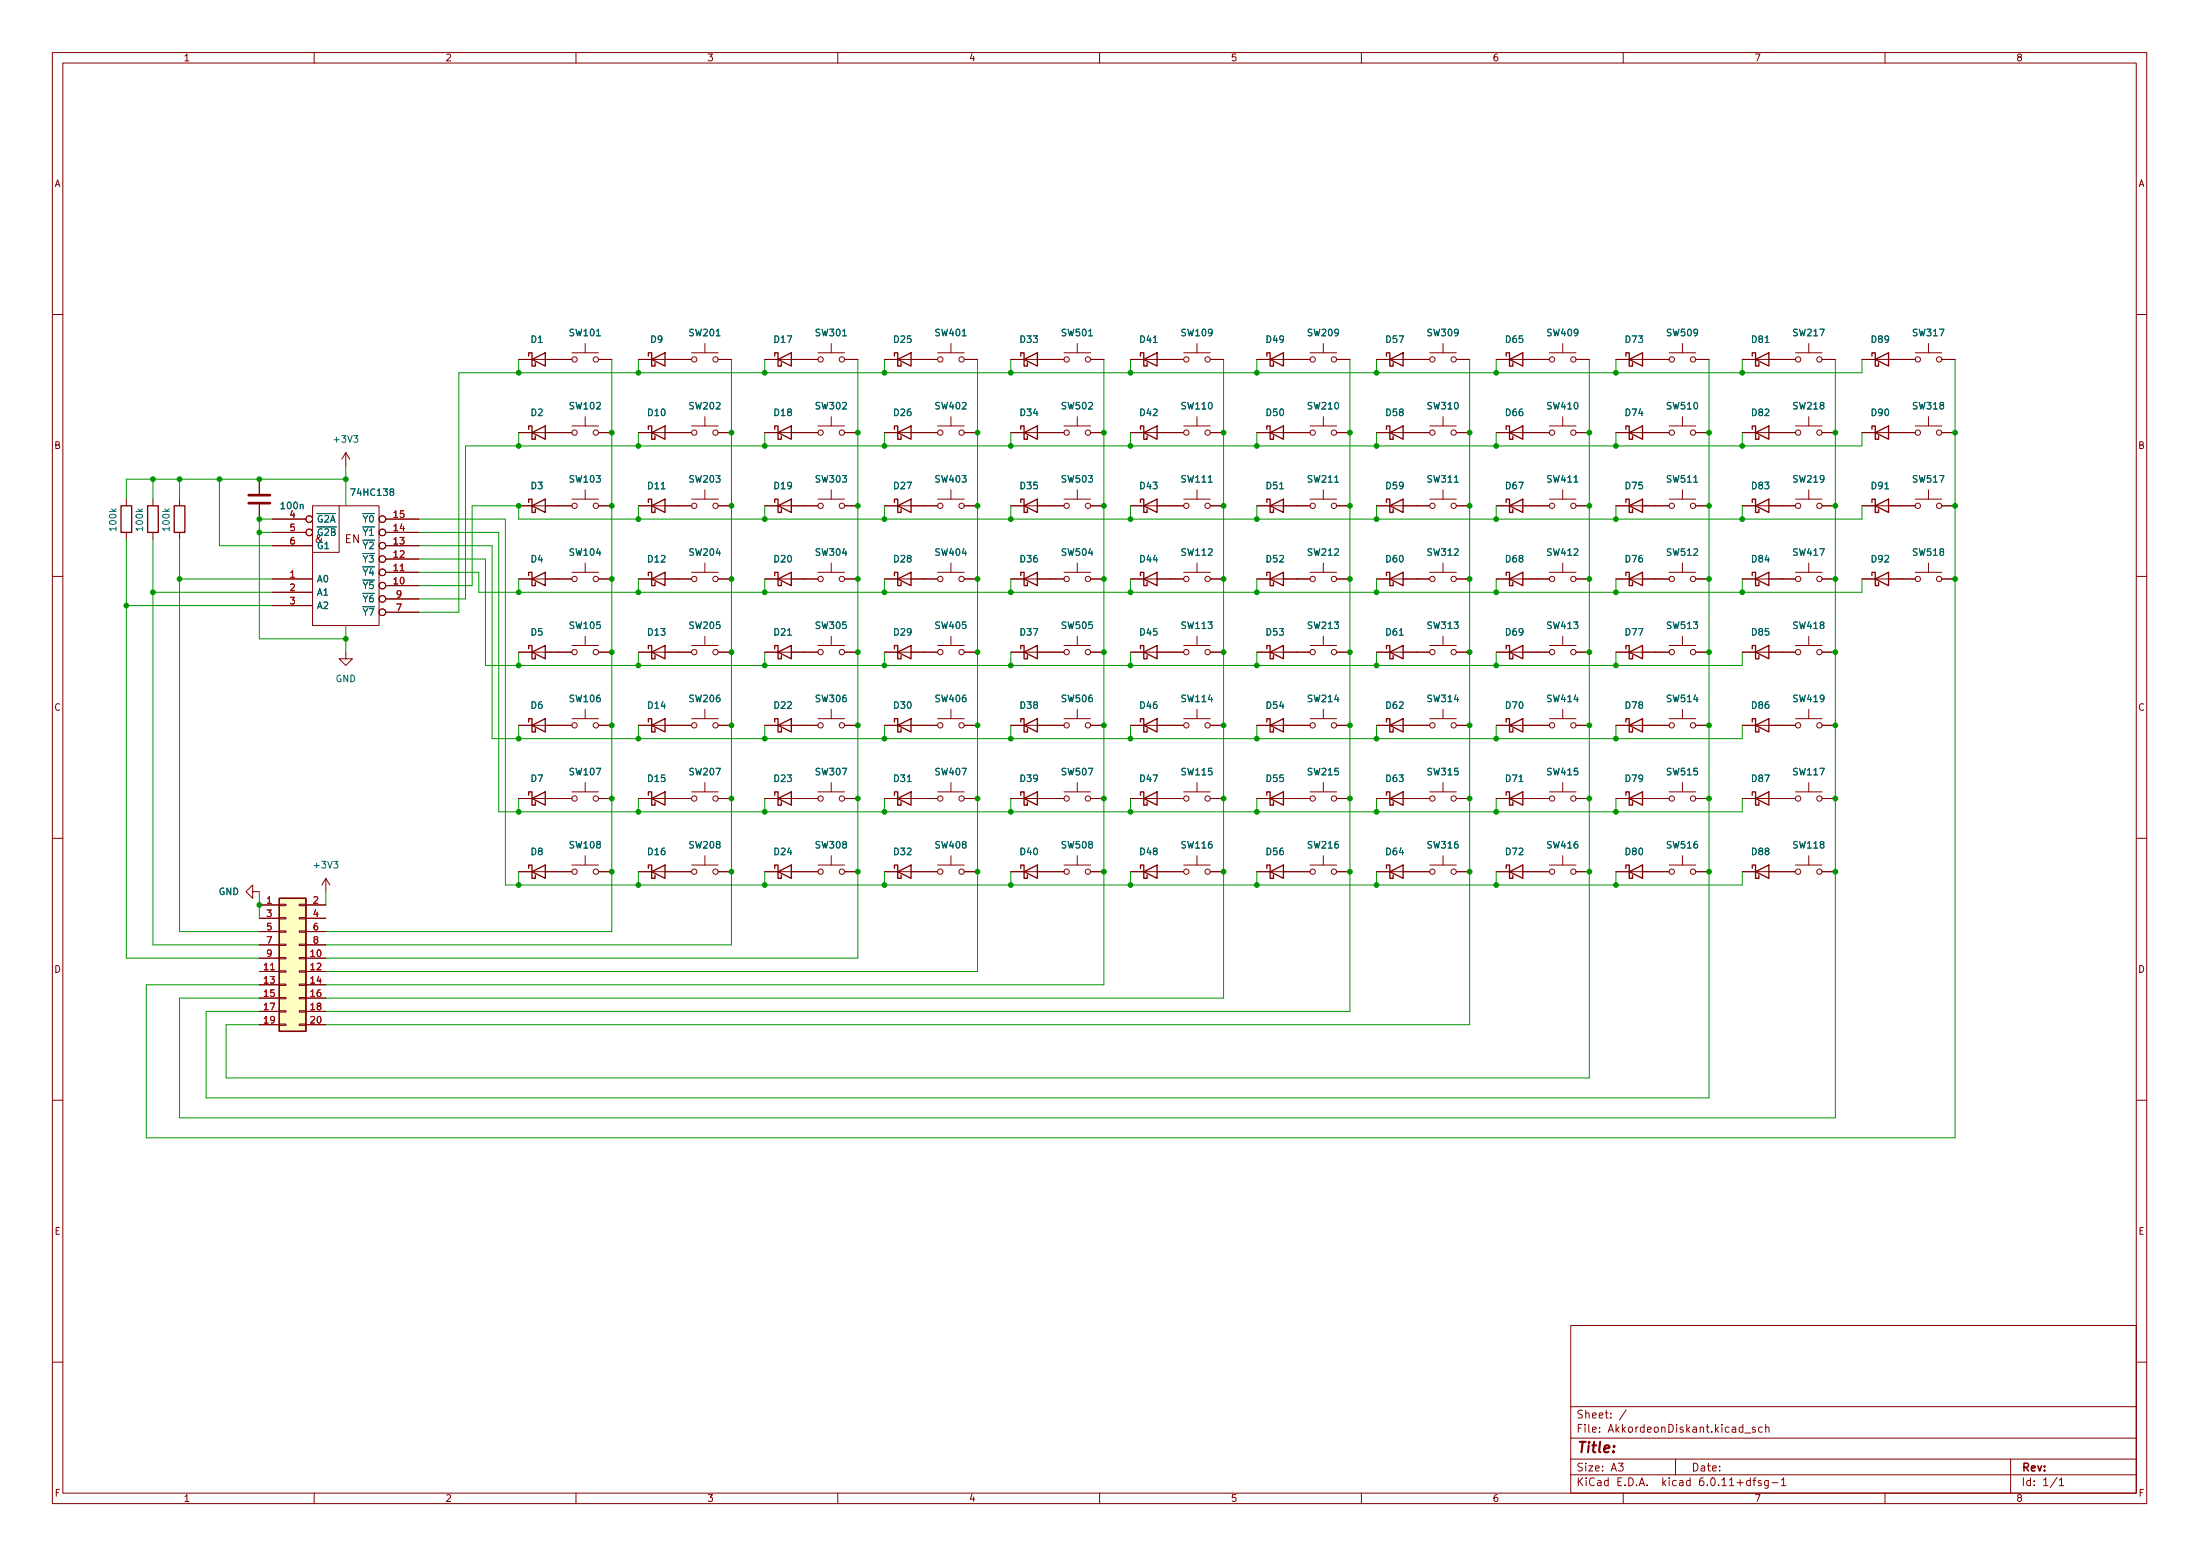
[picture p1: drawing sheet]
<svg xmlns="http://www.w3.org/2000/svg" width="420mm" height="297mm" viewBox="0 0 420 297" stroke-linecap="round" stroke-linejoin="round" font-family="sans-serif">
<g fill="none" stroke="#840000" stroke-width=".19">
<path d="M10 10h400v277h-400zM12 12h396v273h-396zM60 10v2M110 10v2M160 10v2M210 10v2M260 10v2M310 10v2M360 10v2M10 60h2M99.1 68.6h10.1M109.2 67.3h5.1"/>
<path d="M111.8 65.6v1.7M111.8 79.5v1.8M114.3 68.6h2.5M121.9 68.6h10.2M132.1 67.3h5.1M134.6 65.6v1.7M134.6 79.5v1.8M137.2 68.6h2.5M146 68.6h10.2M156.2 67.3h5.1M158.7 65.6v1.7M158.7 79.5v1.8"/>
<path d="M161.3 68.6h2.5M168.9 68.6h10.2M179.1 67.3h5M181.6 65.6v1.7M181.6 79.5v1.8M184.1 68.6h2.6M193 68.6h10.2M203.2 67.3h5.1M205.7 65.6v1.7M205.7 79.5v1.8M208.3 68.6h2.5M215.9 68.6h10.2"/>
<path d="M226.1 67.3h5M228.6 65.6v1.7M228.6 79.5v1.8M231.1 68.6h2.6M240 68.6h10.2M250.2 67.3h5.1M252.7 65.6v1.7M252.7 79.5v1.8M255.3 68.6h2.5M262.9 68.6h10.1M273 67.3h5.1M275.6 65.6v1.7"/>
<path d="M275.6 79.5v1.8M278.1 68.6h2.6M285.7 68.6h10.2M295.9 67.3h5.1M298.4 65.6v1.7M298.4 79.5v1.8M301 68.6h2.5M308.6 68.6h10.2M318.8 67.3h5M321.3 65.6v1.7M321.3 79.5v1.8M323.8 68.6h2.6"/>
<path d="M332.7 68.6h10.2M342.9 67.3h5.1M345.4 65.6v1.7M345.4 79.5v1.8M348 68.6h2.5M355.6 68.6h10.2M365.8 67.3h5M368.3 65.6v1.7M368.3 79.5v1.8M370.8 68.6h2.6M408 60h2M24.1 95.3v1.3"/>
<path d="M29.2 95.3v1.3M34.3 95.3v1.3M49.5 91.5v2.8M49.5 96.3v2.8M52.1 99.1h6.3M59.7 96.6h12.7v22.8h-12.7zM64.8 96.6v8.8h-5.1M66 86.4l-.7 1.3M66 86.4v2.5M66 86.4l.8 1.3M73.7 99.1h6.3M99.1 96.6h10.1"/>
<path d="M99.1 82.6h10.1M109.2 95.3h5.1M109.2 81.3h5.1M111.8 93.5v1.8M114.3 96.6h2.5M114.3 82.6h2.5M121.9 96.6h10.2M121.9 82.6h10.2M132.1 95.3h5.1M132.1 81.3h5.1M134.6 93.5v1.8M137.2 96.6h2.5"/>
<path d="M137.2 82.6h2.5M146 96.6h10.2M146 82.6h10.2M156.2 95.3h5.1M156.2 81.3h5.1M158.7 93.5v1.8M161.3 96.6h2.5M161.3 82.6h2.5M168.9 96.6h10.2M168.9 82.6h10.2M179.1 95.3h5M179.1 81.3h5"/>
<path d="M181.6 93.5v1.8M184.1 96.6h2.6M184.1 82.6h2.6M193 96.6h10.2M193 82.6h10.2M203.2 95.3h5.1M203.2 81.3h5.1M205.7 93.5v1.8M208.3 96.6h2.5M208.3 82.6h2.5M215.9 96.6h10.2M215.9 82.6h10.2"/>
<path d="M226.1 95.3h5M226.1 81.3h5M228.6 93.5v1.8M231.1 96.6h2.6M231.1 82.6h2.6M240 96.6h10.2M240 82.6h10.2M250.2 95.3h5.1M250.2 81.3h5.1M252.7 93.5v1.8M255.3 96.6h2.5M255.3 82.6h2.5"/>
<path d="M262.9 96.6h10.1M262.9 82.6h10.1M273 95.3h5.1M273 81.3h5.1M275.6 93.5v1.8M278.1 96.6h2.6M278.1 82.6h2.6M285.7 96.6h10.2M285.7 82.6h10.2M295.9 95.3h5.1M295.9 81.3h5.1M298.4 93.5v1.8"/>
<path d="M301 96.6h2.5M301 82.6h2.5M308.6 96.6h10.2M308.6 82.6h10.2M318.8 95.3h5M318.8 81.3h5M321.3 93.5v1.8M323.8 96.6h2.6M323.8 82.6h2.6M332.7 96.6h10.2M332.7 82.6h10.2M342.9 95.3h5.1"/>
<path d="M342.9 81.3h5.1M345.4 93.5v1.8M348 96.6h2.5M348 82.6h2.5M355.6 96.6h10.2M355.6 82.6h10.2M365.8 95.3h5M365.8 81.3h5M368.3 93.5v1.8M370.8 96.6h2.6M370.8 82.6h2.6M10 110h2"/>
<path d="M24.1 101.6v1.3M29.2 101.6v1.3M34.3 101.6v1.3M52.1 110.5h7.6M52.1 104.2h7.6M52.1 101.6h6.3M52.1 113.1h7.6M52.1 115.6h7.6M73.7 109.3h6.3M73.7 111.8h6.3M73.7 106.7h6.3M73.7 104.2h6.3"/>
<path d="M73.7 101.6h6.3M73.7 116.9h6.3M73.7 114.3h6.3M99.1 110.5h10.1M109.2 109.3h5.1M111.8 107.5v1.8M114.3 110.5h2.5M121.9 110.5h10.2M132.1 109.3h5.1M134.6 107.5v1.8M137.2 110.5h2.5M146 110.5h10.2"/>
<path d="M156.2 109.3h5.1M158.7 107.5v1.8M161.3 110.5h2.5M168.9 110.5h10.2M179.1 109.3h5M181.6 107.5v1.8M184.1 110.5h2.6M193 110.5h10.2M203.2 109.3h5.1M205.7 107.5v1.8M208.3 110.5h2.5M215.9 110.5h10.2"/>
<path d="M226.1 109.3h5M228.6 107.5v1.8M231.1 110.5h2.6M240 110.5h10.2M250.2 109.3h5.1M252.7 107.5v1.8M255.3 110.5h2.5M262.9 110.5h10.1M273 109.3h5.1M275.6 107.5v1.8M278.1 110.5h2.6M285.7 110.5h10.2"/>
<path d="M295.9 109.3h5.1M298.4 107.5v1.8M301 110.5h2.5M308.6 110.5h10.2M318.8 109.3h5M321.3 107.5v1.8M323.8 110.5h2.6M332.7 110.5h10.2M342.9 109.3h5.1M345.4 107.5v1.8M348 110.5h2.5M355.6 110.5h10.2"/>
<path d="M365.8 109.3h5M368.3 107.5v1.8M370.8 110.5h2.6M408 110h2M66 124.5v1.3h1.3l-1.3 1.2-1.2-1.2h1.2M99.1 138.5h10.1M99.1 124.5h10.1M109.2 137.2h5.1M109.2 123.2h5.1M111.8 121.4v1.8M111.8 135.4v1.8M114.3 138.5h2.5"/>
<path d="M114.3 124.5h2.5M121.9 138.5h10.2M121.9 124.5h10.2M132.1 137.2h5.1M132.1 123.2h5.1M134.6 121.4v1.8M134.6 135.4v1.8M137.2 138.5h2.5M137.2 124.5h2.5M146 138.5h10.2M146 124.5h10.2M156.2 137.2h5.1"/>
<path d="M156.2 123.2h5.1M158.7 121.4v1.8M158.7 135.4v1.8M161.3 138.5h2.5M161.3 124.5h2.5M168.9 138.5h10.2M168.9 124.5h10.2M179.1 137.2h5M179.1 123.2h5M181.6 121.4v1.8M181.6 135.4v1.8M184.1 138.5h2.6"/>
<path d="M184.1 124.5h2.6M193 138.5h10.2M193 124.5h10.2M203.2 137.2h5.1M203.2 123.2h5.1M205.7 121.4v1.8M205.7 135.4v1.8M208.3 138.5h2.5M208.3 124.5h2.5M215.9 138.5h10.2M215.9 124.5h10.2M226.1 137.2h5"/>
<path d="M226.1 123.2h5M228.6 121.4v1.8M228.6 135.4v1.8M231.1 138.5h2.6M231.1 124.5h2.6M240 138.5h10.2M240 124.5h10.2M250.2 137.2h5.1M250.2 123.2h5.1M252.7 121.4v1.8M252.7 135.4v1.8M255.3 138.5h2.5"/>
<path d="M255.3 124.5h2.5M262.9 138.5h10.1M262.9 124.5h10.1M273 137.2h5.1M273 123.2h5.1M275.6 121.4v1.8M275.6 135.4v1.8M278.1 138.5h2.6M278.1 124.5h2.6M285.7 138.5h10.2M285.7 124.5h10.2M295.9 137.2h5.1"/>
<path d="M295.9 123.2h5.1M298.4 121.4v1.8M298.4 135.4v1.8M301 138.5h2.5M301 124.5h2.5M308.6 138.5h10.2M308.6 124.5h10.2M318.8 137.2h5M318.8 123.2h5M321.3 121.4v1.8M321.3 135.4v1.8M323.8 138.5h2.6"/>
<path d="M323.8 124.5h2.6M332.7 138.5h10.2M332.7 124.5h10.2M342.9 137.2h5.1M342.9 123.2h5.1M345.4 121.4v1.8M345.4 135.4v1.8M348 138.5h2.5M348 124.5h2.5M99.1 152.4h10.1M109.2 151.2h5.1M111.8 149.4v1.8"/>
<path d="M114.3 152.4h2.5M121.9 152.4h10.2M132.1 151.2h5.1M134.6 149.4v1.8M137.2 152.4h2.5M146 152.4h10.2M156.2 151.2h5.1M158.7 149.4v1.8M161.3 152.4h2.5M168.9 152.4h10.2M179.1 151.2h5M181.6 149.4v1.8"/>
<path d="M184.1 152.4h2.6M193 152.4h10.2M203.2 151.2h5.1M205.7 149.4v1.8M208.3 152.4h2.5M215.9 152.4h10.2M226.1 151.2h5M228.6 149.4v1.8M231.1 152.4h2.6M240 152.4h10.2M250.2 151.2h5.1M252.7 149.4v1.8"/>
<path d="M255.3 152.4h2.5M262.9 152.4h10.1M273 151.2h5.1M275.6 149.4v1.8M278.1 152.4h2.6M285.7 152.4h10.2M295.9 151.2h5.1M298.4 149.4v1.8M301 152.4h2.5M308.6 152.4h10.2M318.8 151.2h5M321.3 149.4v1.8"/>
<path d="M323.8 152.4h2.6M332.7 152.4h10.2M342.9 151.2h5.1M345.4 149.4v1.8M348 152.4h2.5M10 160h2M48.3 170.2v-1.3l-1.3 1.3 1.3 1.3v-1.3h1.2M49.5 172.8h3.8M49.5 175.3h3.8M49.5 177.8h3.8M53.3 177.7h1.3v.3h-1.3zM53.3 175.2h1.3v.2h-1.3z"/>
<path d="M53.3 172.6h1.3v.3h-1.3zM57.1 177.7h1.3v.3h-1.3zM57.1 175.2h1.3v.2h-1.3zM57.1 172.6h1.3v.3h-1.3zM58.4 172.8h3.8M58.4 175.3h3.8M58.4 177.8h3.8M62.2 167.7l-.7 1.2M62.2 167.7v2.5M62.2 167.7l.8 1.2M99.1 166.4h10.1M109.2 165.1h5.1"/>
<path d="M111.8 163.4v1.7M114.3 166.4h2.5M121.9 166.4h10.2M132.1 165.1h5.1M134.6 163.4v1.7M137.2 166.4h2.5M146 166.4h10.2M156.2 165.1h5.1M158.7 163.4v1.7M161.3 166.4h2.5M168.9 166.4h10.2M179.1 165.1h5"/>
<path d="M181.6 163.4v1.7M184.1 166.4h2.6M193 166.4h10.2M203.2 165.1h5.1M205.7 163.4v1.7M208.3 166.4h2.5M215.9 166.4h10.2M226.1 165.1h5M228.6 163.4v1.7M231.1 166.4h2.6M240 166.4h10.2M250.2 165.1h5.1"/>
<path d="M252.7 163.4v1.7M255.3 166.4h2.5M262.9 166.4h10.1M273 165.1h5.1M275.6 163.4v1.7M278.1 166.4h2.6M285.7 166.4h10.2M295.9 165.1h5.1M298.4 163.4v1.7M301 166.4h2.5M308.6 166.4h10.2M318.8 165.1h5"/>
<path d="M321.3 163.4v1.7M323.8 166.4h2.6M332.7 166.4h10.2M342.9 165.1h5.1M345.4 163.4v1.7M348 166.4h2.5M408 160h2M49.5 182.9h3.8M49.5 185.5h3.8M49.5 188h3.8M49.5 190.5h3.8M49.5 193.1h3.8"/>
<path d="M49.5 195.6h3.8M49.5 180.4h3.8M53.3 195.5h1.3v.2h-1.3zM53.3 192.9h1.3v.3h-1.3zM53.3 190.4h1.3v.3h-1.3zM53.3 187.9h1.3v.2h-1.3zM53.3 185.3h1.3v.3h-1.3zM53.3 182.8h1.3v.2h-1.3zM53.3 180.2h1.3v.3h-1.3zM57.1 195.5h1.3v.2h-1.3zM57.1 192.9h1.3v.3h-1.3zM57.1 190.4h1.3v.3h-1.3z"/>
<path d="M57.1 187.9h1.3v.2h-1.3zM57.1 185.3h1.3v.3h-1.3zM57.1 182.8h1.3v.2h-1.3zM57.1 180.2h1.3v.3h-1.3zM58.4 182.9h3.8M58.4 185.5h3.8M58.4 188h3.8M58.4 190.5h3.8M58.4 193.1h3.8M58.4 195.6h3.8M58.4 180.4h3.8M10 210h2"/>
<path d="M408 210h2M300 253h108v32h-108zM10 260h2M300 278.5h108M300 274.5h108M300 268.5h108M305.5 273.3v.1M305.5 272.5v.1M307.6 270.6v.1M307.6 269.8v.1M310.6 269.1l-1.3 2M320 278.5v3"/>
<path d="M335.2 272.5l-.3-.1-.3 .2 .1 .2 .5 .2v.3h-.6M336.6 272.5l-.5-.1-.2 .3 .1 .6h.6M337.2 272.6l.2-.2 .4 .1 .1 .9M337.2 271.9v1.5M384 278.5v6.5M408 260h2M60 285v2M110 285v2M160 285v2M210 285v2M260 285v2M300 281.5h108"/>
<path d="M310 285v2M338.4 283h1.2M340.2 282.5l.4-.4v1.5M340.2 283.6h.9M360 285v2M393.3 282.5l.4-.4v1.5M393.3 283.6h.8"/>
<circle cx="109.7" cy="68.6" r=".51"/>
<circle cx="113.8" cy="68.6" r=".51"/>
<circle cx="132.6" cy="68.6" r=".51"/>
<circle cx="136.7" cy="68.6" r=".51"/>
<circle cx="156.7" cy="68.6" r=".51"/>
<circle cx="160.8" cy="68.6" r=".51"/>
<circle cx="179.6" cy="68.6" r=".51"/>
<circle cx="183.6" cy="68.6" r=".51"/>
<circle cx="203.7" cy="68.6" r=".51"/>
<circle cx="207.8" cy="68.6" r=".51"/>
<circle cx="226.6" cy="68.6" r=".51"/>
<circle cx="230.6" cy="68.6" r=".51"/>
<circle cx="250.7" cy="68.6" r=".51"/>
<circle cx="254.8" cy="68.6" r=".51"/>
<circle cx="273.6" cy="68.6" r=".51"/>
<circle cx="277.6" cy="68.6" r=".51"/>
<circle cx="296.4" cy="68.6" r=".51"/>
<circle cx="300.5" cy="68.6" r=".51"/>
<circle cx="319.3" cy="68.6" r=".51"/>
<circle cx="323.3" cy="68.6" r=".51"/>
<circle cx="343.4" cy="68.6" r=".51"/>
<circle cx="347.5" cy="68.6" r=".51"/>
<circle cx="366.3" cy="68.6" r=".51"/>
<circle cx="370.3" cy="68.6" r=".51"/>
<circle cx="59.1" cy="99.1" r=".63"/>
<circle cx="109.7" cy="82.6" r=".51"/>
<circle cx="109.7" cy="96.6" r=".51"/>
<circle cx="113.8" cy="82.6" r=".51"/>
<circle cx="113.8" cy="96.6" r=".51"/>
<circle cx="132.6" cy="82.6" r=".51"/>
<circle cx="132.6" cy="96.6" r=".51"/>
<circle cx="136.7" cy="96.6" r=".51"/>
<circle cx="136.7" cy="82.6" r=".51"/>
<circle cx="156.7" cy="96.6" r=".51"/>
<circle cx="156.7" cy="82.6" r=".51"/>
<circle cx="160.8" cy="96.6" r=".51"/>
<circle cx="160.8" cy="82.6" r=".51"/>
<circle cx="179.6" cy="96.6" r=".51"/>
<circle cx="179.6" cy="82.6" r=".51"/>
<circle cx="183.6" cy="96.6" r=".51"/>
<circle cx="183.6" cy="82.6" r=".51"/>
<circle cx="203.7" cy="96.6" r=".51"/>
<circle cx="203.7" cy="82.6" r=".51"/>
<circle cx="207.8" cy="82.6" r=".51"/>
<circle cx="207.8" cy="96.6" r=".51"/>
<circle cx="226.6" cy="96.6" r=".51"/>
<circle cx="226.6" cy="82.6" r=".51"/>
<circle cx="230.6" cy="82.6" r=".51"/>
<circle cx="230.6" cy="96.6" r=".51"/>
<circle cx="250.7" cy="96.6" r=".51"/>
<circle cx="250.7" cy="82.6" r=".51"/>
<circle cx="254.8" cy="82.6" r=".51"/>
<circle cx="254.8" cy="96.6" r=".51"/>
<circle cx="273.6" cy="82.6" r=".51"/>
<circle cx="273.6" cy="96.6" r=".51"/>
<circle cx="277.6" cy="82.6" r=".51"/>
<circle cx="277.6" cy="96.6" r=".51"/>
<circle cx="296.4" cy="82.6" r=".51"/>
<circle cx="296.4" cy="96.6" r=".51"/>
<circle cx="300.5" cy="82.6" r=".51"/>
<circle cx="300.5" cy="96.6" r=".51"/>
<circle cx="319.3" cy="96.6" r=".51"/>
<circle cx="319.3" cy="82.6" r=".51"/>
<circle cx="323.3" cy="82.6" r=".51"/>
<circle cx="323.3" cy="96.6" r=".51"/>
<circle cx="343.4" cy="82.6" r=".51"/>
<circle cx="343.4" cy="96.6" r=".51"/>
<circle cx="347.5" cy="82.6" r=".51"/>
<circle cx="347.5" cy="96.6" r=".51"/>
<circle cx="366.3" cy="96.6" r=".51"/>
<circle cx="366.3" cy="82.6" r=".51"/>
<circle cx="370.3" cy="96.6" r=".51"/>
<circle cx="370.3" cy="82.6" r=".51"/>
<circle cx="59.1" cy="101.6" r=".63"/>
<circle cx="109.7" cy="110.5" r=".51"/>
<circle cx="113.8" cy="110.5" r=".51"/>
<circle cx="132.6" cy="110.5" r=".51"/>
<circle cx="136.7" cy="110.5" r=".51"/>
<circle cx="156.7" cy="110.5" r=".51"/>
<circle cx="160.8" cy="110.5" r=".51"/>
<circle cx="179.6" cy="110.5" r=".51"/>
<circle cx="183.6" cy="110.5" r=".51"/>
<circle cx="203.7" cy="110.5" r=".51"/>
<circle cx="207.8" cy="110.5" r=".51"/>
<circle cx="226.6" cy="110.5" r=".51"/>
<circle cx="230.6" cy="110.5" r=".51"/>
<circle cx="250.7" cy="110.5" r=".51"/>
<circle cx="254.8" cy="110.5" r=".51"/>
<circle cx="273.6" cy="110.5" r=".51"/>
<circle cx="277.6" cy="110.5" r=".51"/>
<circle cx="296.4" cy="110.5" r=".51"/>
<circle cx="300.5" cy="110.5" r=".51"/>
<circle cx="319.3" cy="110.5" r=".51"/>
<circle cx="323.3" cy="110.5" r=".51"/>
<circle cx="343.4" cy="110.5" r=".51"/>
<circle cx="347.5" cy="110.5" r=".51"/>
<circle cx="366.3" cy="110.5" r=".51"/>
<circle cx="370.3" cy="110.5" r=".51"/>
<circle cx="109.7" cy="138.5" r=".51"/>
<circle cx="109.7" cy="124.5" r=".51"/>
<circle cx="113.8" cy="124.5" r=".51"/>
<circle cx="113.8" cy="138.5" r=".51"/>
<circle cx="132.6" cy="138.5" r=".51"/>
<circle cx="132.6" cy="124.5" r=".51"/>
<circle cx="136.7" cy="124.5" r=".51"/>
<circle cx="136.7" cy="138.5" r=".51"/>
<circle cx="156.7" cy="138.5" r=".51"/>
<circle cx="156.7" cy="124.5" r=".51"/>
<circle cx="160.8" cy="138.5" r=".51"/>
<circle cx="160.8" cy="124.5" r=".51"/>
<circle cx="179.6" cy="138.5" r=".51"/>
<circle cx="179.6" cy="124.5" r=".51"/>
<circle cx="183.6" cy="138.5" r=".51"/>
<circle cx="183.6" cy="124.5" r=".51"/>
<circle cx="203.7" cy="138.5" r=".51"/>
<circle cx="203.7" cy="124.5" r=".51"/>
<circle cx="207.8" cy="138.5" r=".51"/>
<circle cx="207.8" cy="124.5" r=".51"/>
<circle cx="226.6" cy="124.5" r=".51"/>
<circle cx="226.6" cy="138.5" r=".51"/>
<circle cx="230.6" cy="138.5" r=".51"/>
<circle cx="230.6" cy="124.5" r=".51"/>
<circle cx="250.7" cy="124.5" r=".51"/>
<circle cx="250.7" cy="138.5" r=".51"/>
<circle cx="254.8" cy="138.5" r=".51"/>
<circle cx="254.8" cy="124.5" r=".51"/>
<circle cx="273.6" cy="124.5" r=".51"/>
<circle cx="273.6" cy="138.5" r=".51"/>
<circle cx="277.6" cy="138.5" r=".51"/>
<circle cx="277.6" cy="124.5" r=".51"/>
<circle cx="296.4" cy="138.5" r=".51"/>
<circle cx="296.4" cy="124.5" r=".51"/>
<circle cx="300.5" cy="124.5" r=".51"/>
<circle cx="300.5" cy="138.5" r=".51"/>
<circle cx="319.3" cy="138.5" r=".51"/>
<circle cx="319.3" cy="124.5" r=".51"/>
<circle cx="323.3" cy="138.5" r=".51"/>
<circle cx="323.3" cy="124.5" r=".51"/>
<circle cx="343.4" cy="124.5" r=".51"/>
<circle cx="343.4" cy="138.5" r=".51"/>
<circle cx="347.5" cy="124.5" r=".51"/>
<circle cx="347.5" cy="138.5" r=".51"/>
<circle cx="109.7" cy="152.4" r=".51"/>
<circle cx="113.8" cy="152.4" r=".51"/>
<circle cx="132.6" cy="152.4" r=".51"/>
<circle cx="136.7" cy="152.4" r=".51"/>
<circle cx="156.7" cy="152.4" r=".51"/>
<circle cx="160.8" cy="152.4" r=".51"/>
<circle cx="179.6" cy="152.4" r=".51"/>
<circle cx="183.6" cy="152.4" r=".51"/>
<circle cx="203.7" cy="152.4" r=".51"/>
<circle cx="207.8" cy="152.4" r=".51"/>
<circle cx="226.6" cy="152.4" r=".51"/>
<circle cx="230.6" cy="152.4" r=".51"/>
<circle cx="250.7" cy="152.4" r=".51"/>
<circle cx="254.8" cy="152.4" r=".51"/>
<circle cx="273.6" cy="152.4" r=".51"/>
<circle cx="277.6" cy="152.4" r=".51"/>
<circle cx="296.4" cy="152.4" r=".51"/>
<circle cx="300.5" cy="152.4" r=".51"/>
<circle cx="319.3" cy="152.4" r=".51"/>
<circle cx="323.3" cy="152.4" r=".51"/>
<circle cx="343.4" cy="152.4" r=".51"/>
<circle cx="347.5" cy="152.4" r=".51"/>
<circle cx="109.7" cy="166.4" r=".51"/>
<circle cx="113.8" cy="166.4" r=".51"/>
<circle cx="132.6" cy="166.4" r=".51"/>
<circle cx="136.7" cy="166.4" r=".51"/>
<circle cx="156.7" cy="166.4" r=".51"/>
<circle cx="160.8" cy="166.4" r=".51"/>
<circle cx="179.6" cy="166.4" r=".51"/>
<circle cx="183.6" cy="166.4" r=".51"/>
<circle cx="203.7" cy="166.4" r=".51"/>
<circle cx="207.8" cy="166.4" r=".51"/>
<circle cx="226.6" cy="166.4" r=".51"/>
<circle cx="230.6" cy="166.4" r=".51"/>
<circle cx="250.7" cy="166.4" r=".51"/>
<circle cx="254.8" cy="166.4" r=".51"/>
<circle cx="273.6" cy="166.4" r=".51"/>
<circle cx="277.6" cy="166.4" r=".51"/>
<circle cx="296.4" cy="166.4" r=".51"/>
<circle cx="300.5" cy="166.4" r=".51"/>
<circle cx="319.3" cy="166.4" r=".51"/>
<circle cx="323.3" cy="166.4" r=".51"/>
<circle cx="343.4" cy="166.4" r=".51"/>
<circle cx="347.5" cy="166.4" r=".51"/>
</g>
<g fill="none" stroke="#840000" stroke-width=".25">
<path d="M101 68v-.7h.6v2.6h.6v-.6M101.6 68.6l2.5-1.3v2.6zM123.8 68v-.7h.7v2.6h.6v-.6M124.5 68.6l2.5-1.3v2.6zM148 68v-.7h.6v2.6h.6v-.6M148.6 68.6l2.5-1.3v2.6zM170.8 68v-.7h.6v2.6h.7v-.6M171.4 68.6l2.6-1.3v2.6zM194.9 68v-.7h.7v2.6h.6v-.6M195.6 68.6l2.5-1.3v2.6zM217.8 68v-.7h.6v2.6h.7v-.6M218.4 68.6l2.6-1.3v2.6z"/>
<path d="M241.9 68v-.7h.7v2.6h.6v-.6M242.6 68.6l2.5-1.3v2.6zM264.8 68v-.7h.6v2.6h.7v-.6M265.4 68.6l2.6-1.3v2.6zM287.7 68v-.7h.6v2.6h.6v-.6M288.3 68.6l2.5-1.3v2.6zM310.5 68v-.7h.6v2.6h.7v-.6M311.1 68.6l2.6-1.3v2.6zM334.6 68v-.7h.7v2.6h.6v-.6M335.3 68.6l2.5-1.3v2.6zM357.5 68v-.7h.6v2.6h.7v-.6M358.1 68.6l2.6-1.3v2.6z"/>
<path d="M23.1 96.6h2v5h-2zM28.2 96.6h2v5h-2zM33.3 96.6h2v5h-2zM101 95.9v-.6h.6v2.5h.6v-.6M101 82v-.7h.6v2.6h.6v-.7M101.6 96.6l2.5-1.3v2.5zM101.6 82.6l2.5-1.3v2.6zM123.8 95.9v-.6h.7v2.5h.6v-.6M123.8 82v-.7h.7v2.6h.6v-.7M124.5 96.6l2.5-1.3v2.5zM124.5 82.6l2.5-1.3v2.6zM148 95.9v-.6h.6v2.5h.6v-.6"/>
<path d="M148 82v-.7h.6v2.6h.6v-.7M148.6 96.6l2.5-1.3v2.5zM148.6 82.6l2.5-1.3v2.6zM170.8 82v-.7h.6v2.6h.7v-.7M170.8 95.9v-.6h.6v2.5h.7v-.6M171.4 82.6l2.6-1.3v2.6zM171.4 96.6l2.6-1.3v2.5zM194.9 95.9v-.6h.7v2.5h.6v-.6M194.9 82v-.7h.7v2.6h.6v-.7M195.6 96.6l2.5-1.3v2.5zM195.6 82.6l2.5-1.3v2.6zM217.8 82v-.7h.6v2.6h.7v-.7"/>
<path d="M217.8 95.9v-.6h.6v2.5h.7v-.6M218.4 82.6l2.6-1.3v2.6zM218.4 96.6l2.6-1.3v2.5zM241.9 95.9v-.6h.7v2.5h.6v-.6M241.9 82v-.7h.7v2.6h.6v-.7M242.6 96.6l2.5-1.3v2.5zM242.6 82.6l2.5-1.3v2.6zM264.8 95.9v-.6h.6v2.5h.7v-.6M264.8 82v-.7h.6v2.6h.7v-.7M265.4 96.6l2.6-1.3v2.5zM265.4 82.6l2.6-1.3v2.6zM287.7 95.9v-.6h.6v2.5h.6v-.6"/>
<path d="M287.7 82v-.7h.6v2.6h.6v-.7M288.3 96.6l2.5-1.3v2.5zM288.3 82.6l2.5-1.3v2.6zM310.5 82v-.7h.6v2.6h.7v-.7M310.5 95.9v-.6h.6v2.5h.7v-.6M311.1 82.6l2.6-1.3v2.6zM311.1 96.6l2.6-1.3v2.5zM334.6 95.9v-.6h.7v2.5h.6v-.6M334.6 82v-.7h.7v2.6h.6v-.7M335.3 96.6l2.5-1.3v2.5zM335.3 82.6l2.5-1.3v2.6zM357.5 82v-.7h.6v2.6h.7v-.7"/>
<path d="M357.5 95.9v-.6h.6v2.5h.7v-.6M358.1 82.6l2.6-1.3v2.6zM358.1 96.6l2.6-1.3v2.5zM101 109.9v-.6h.6v2.5h.6v-.6M101.6 110.5l2.5-1.2v2.5zM123.8 109.9v-.6h.7v2.5h.6v-.6M124.5 110.5l2.5-1.2v2.5zM148 109.9v-.6h.6v2.5h.6v-.6M148.6 110.5l2.5-1.2v2.5zM170.8 109.9v-.6h.6v2.5h.7v-.6M171.4 110.5l2.6-1.2v2.5zM194.9 109.9v-.6h.7v2.5h.6v-.6"/>
<path d="M195.6 110.5l2.5-1.2v2.5zM217.8 109.9v-.6h.6v2.5h.7v-.6M218.4 110.5l2.6-1.2v2.5zM241.9 109.9v-.6h.7v2.5h.6v-.6M242.6 110.5l2.5-1.2v2.5zM264.8 109.9v-.6h.6v2.5h.7v-.6M265.4 110.5l2.6-1.2v2.5zM287.7 109.9v-.6h.6v2.5h.6v-.6M288.3 110.5l2.5-1.2v2.5zM310.5 109.9v-.6h.6v2.5h.7v-.6M311.1 110.5l2.6-1.2v2.5zM334.6 109.9v-.6h.7v2.5h.6v-.6"/>
<path d="M335.3 110.5l2.5-1.2v2.5zM357.5 109.9v-.6h.6v2.5h.7v-.6M358.1 110.5l2.6-1.2v2.5zM101 137.8v-.6h.6v2.5h.6v-.6M101 123.9v-.7h.6v2.6h.6v-.7M101.6 138.5l2.5-1.3v2.5zM101.6 124.5l2.5-1.3v2.6zM123.8 123.9v-.7h.7v2.6h.6v-.7M123.8 137.8v-.6h.7v2.5h.6v-.6M124.5 124.5l2.5-1.3v2.6zM124.5 138.5l2.5-1.3v2.5zM148 137.8v-.6h.6v2.5h.6v-.6"/>
<path d="M148 123.9v-.7h.6v2.6h.6v-.7M148.6 138.5l2.5-1.3v2.5zM148.6 124.5l2.5-1.3v2.6zM170.8 137.8v-.6h.6v2.5h.7v-.6M170.8 123.9v-.7h.6v2.6h.7v-.7M171.4 138.5l2.6-1.3v2.5zM171.4 124.5l2.6-1.3v2.6zM194.9 137.8v-.6h.7v2.5h.6v-.6M194.9 123.9v-.7h.7v2.6h.6v-.7M195.6 138.5l2.5-1.3v2.5zM195.6 124.5l2.5-1.3v2.6zM217.8 137.8v-.6h.6v2.5h.7v-.6"/>
<path d="M217.8 123.9v-.7h.6v2.6h.7v-.7M218.4 138.5l2.6-1.3v2.5zM218.4 124.5l2.6-1.3v2.6zM241.9 123.9v-.7h.7v2.6h.6v-.7M241.9 137.8v-.6h.7v2.5h.6v-.6M242.6 124.5l2.5-1.3v2.6zM242.6 138.5l2.5-1.3v2.5zM264.8 137.8v-.6h.6v2.5h.7v-.6M264.8 123.9v-.7h.6v2.6h.7v-.7M265.4 138.5l2.6-1.3v2.5zM265.4 124.5l2.6-1.3v2.6zM287.7 137.8v-.6h.6v2.5h.6v-.6"/>
<path d="M287.7 123.9v-.7h.6v2.6h.6v-.7M288.3 138.5l2.5-1.3v2.5zM288.3 124.5l2.5-1.3v2.6zM310.5 137.8v-.6h.6v2.5h.7v-.6M310.5 123.9v-.7h.6v2.6h.7v-.7M311.1 138.5l2.6-1.3v2.5zM311.1 124.5l2.6-1.3v2.6zM334.6 123.9v-.7h.7v2.6h.6v-.7M334.6 137.8v-.6h.7v2.5h.6v-.6M335.3 124.5l2.5-1.3v2.6zM335.3 138.5l2.5-1.3v2.5zM101 151.8v-.6h.6v2.5h.6v-.6"/>
<path d="M101.6 152.4l2.5-1.2v2.5zM123.8 151.8v-.6h.7v2.5h.6v-.6M124.5 152.4l2.5-1.2v2.5zM148 151.8v-.6h.6v2.5h.6v-.6M148.6 152.4l2.5-1.2v2.5zM170.8 151.8v-.6h.6v2.5h.7v-.6M171.4 152.4l2.6-1.2v2.5zM194.9 151.8v-.6h.7v2.5h.6v-.6M195.6 152.4l2.5-1.2v2.5zM217.8 151.8v-.6h.6v2.5h.7v-.6M218.4 152.4l2.6-1.2v2.5zM241.9 151.8v-.6h.7v2.5h.6v-.6"/>
<path d="M242.6 152.4l2.5-1.2v2.5zM264.8 151.8v-.6h.6v2.5h.7v-.6M265.4 152.4l2.6-1.2v2.5zM287.7 151.8v-.6h.6v2.5h.6v-.6M288.3 152.4l2.5-1.2v2.5zM310.5 151.8v-.6h.6v2.5h.7v-.6M311.1 152.4l2.6-1.2v2.5zM334.6 151.8v-.6h.7v2.5h.6v-.6M335.3 152.4l2.5-1.2v2.5zM53.3 171.5h5.1v25.4h-5.1zM101 165.8v-.7h.6v2.6h.6v-.7M101.6 166.4l2.5-1.3v2.6z"/>
<path d="M123.8 165.8v-.7h.7v2.6h.6v-.7M124.5 166.4l2.5-1.3v2.6zM148 165.8v-.7h.6v2.6h.6v-.7M148.6 166.4l2.5-1.3v2.6zM170.8 165.8v-.7h.6v2.6h.7v-.7M171.4 166.4l2.6-1.3v2.6zM194.9 165.8v-.7h.7v2.6h.6v-.7M195.6 166.4l2.5-1.3v2.6zM217.8 165.8v-.7h.6v2.6h.7v-.7M218.4 166.4l2.6-1.3v2.6zM241.9 165.8v-.7h.7v2.6h.6v-.7M242.6 166.4l2.5-1.3v2.6z"/>
<path d="M264.8 165.8v-.7h.6v2.6h.7v-.7M265.4 166.4l2.6-1.3v2.6zM287.7 165.8v-.7h.6v2.6h.6v-.7M288.3 166.4l2.5-1.3v2.6zM310.5 165.8v-.7h.6v2.6h.7v-.7M311.1 166.4l2.6-1.3v2.6zM334.6 165.8v-.7h.7v2.6h.6v-.7M335.3 166.4l2.5-1.3v2.6z"/>
</g>
<g fill="none" stroke="#006464" stroke-width=".19">
<path d="M113.9 64.1h.8M136.8 64.1h.7M160.9 64.1h.8M183.8 64.1h.7M207.9 64.1h.7M220.3 65.4h.7M337.1 65.4h.7M21.3 97.1l.5 .5M22.2 97.1l-.5 .4M26.4 97.1l.5 .5M27.2 97.1l-.4 .4M31.5 97.1l.5 .5"/>
<path d="M32.3 97.1l-.5 .4M57.4 96.4l.1-.1h.3l.1 .8M60.5 98h3.6M67.6 83.2h.7l-.4 .4 .4 .2v.5l-.2 .1-.5-.1M69.3 98h2.3M74.7 93.9l-.2-.3v-.2l.2-.1 .4 .1v.3l-.5 .2-.1 .2v.4l.2 .1h.3l.2-.3-.1-.3-.1-.1M126.3 93.3h.7M230.8 92.1h.7M244.4 93.3h.7M254.9 92.1h.7M277.8 92.1h.7M300.6 92.1h.8"/>
<path d="M323.5 92.1h.7M360 93.3h.7M150.4 121.3h.7M267.3 121.3h.7M173.3 149.2h.7M290.1 149.2h.7M63.7 164.4h.8l-.4 .5 .4 .1v.6l-.2 .1-.6-.1"/>
</g>
<path d="M76.4 108.9h.8M51.7 185.1h.7" fill="none" stroke="#a90000" stroke-width=".19"/>
<path d="M53.3 171.5h5.1v25.4h-5.1z" fill="#ffffc2" stroke="#ffffc2" stroke-width=".19"/>
<path d="M47.5 96h4.1M47.5 94.5h4.1" fill="none" stroke="#840000" stroke-width=".51"/>
<g fill="none" stroke="#009600" stroke-width=".19">
<path d="M99.1 68.6v2.6M116.8 68.6v109.2h-54.6M121.9 68.6v2.6M139.7 68.6v111.8h-77.5M146 68.6v2.6M163.8 68.6v114.3h-101.6M168.9 68.6v2.6M186.7 68.6v116.9h-124.5M193 68.6v2.6M210.8 68.6v119.4h-148.6M215.9 68.6v2.6M233.7 68.6v121.9h-171.5"/>
<path d="M240 68.6v2.6M257.8 68.6v124.5h-195.6M262.9 68.6v2.6M280.7 68.6v127h-218.5M285.7 68.6v2.6M303.5 68.6v137.2h-260.3v-10.2h6.3M308.6 68.6v2.6M326.4 68.6v141h-287v-16.5h10.1M332.7 68.6v2.6M350.5 68.6v144.8h-316.2v-22.9h15.2M355.6 68.6v2.6h-268v45.7h-7.6M373.4 68.6v148.6h-345.5v-29.2h21.6"/>
<path d="M29.2 91.5v3.8M34.3 91.5v3.8M41.9 91.5v12.7h10.2M52.1 99.1h-2.6v22.9h16.5M66 88.9v7.7M66 91.5h-41.9v3.8M80 99.1h16.5v69.8h236.2v-2.5M99.1 82.6v2.5M121.9 82.6v2.5M121.9 96.6v2.5M146 82.6v2.5M146 96.6v2.5"/>
<path d="M168.9 82.6v2.5M168.9 96.6v2.5M193 82.6v2.5M193 96.6v2.5M215.9 82.6v2.5M215.9 96.6v2.5M240 82.6v2.5M240 96.6v2.5M262.9 82.6v2.5M262.9 96.6v2.5M285.7 82.6v2.5M285.7 96.6v2.5"/>
<path d="M308.6 82.6v2.5M308.6 96.6v2.5M332.7 82.6v2.5M332.7 96.6v2.5M355.6 96.6v2.5h-256.5v-2.5h-8.9v15.2h-10.2M355.6 82.6v2.5h-266.7v29.2h-8.9M24.1 102.9v80h25.4M24.1 115.6h28M29.2 113.1h22.9M29.2 102.9v77.5h20.3M34.3 102.9v74.9h15.2M34.3 110.5h17.8"/>
<path d="M49.5 101.6h2.6M66 119.4v5.1M80 109.3h11.4v3.8h264.2v-2.6M80 104.2h14v36.8h238.7v-2.5M80 106.7h12.7v20.3h240v-2.5M80 101.6h15.2v53.4h237.5v-2.6M99.1 110.5v2.6M121.9 110.5v2.6M146 110.5v2.6M168.9 110.5v2.6M193 110.5v2.6M215.9 110.5v2.6"/>
<path d="M240 110.5v2.6M262.9 110.5v2.6M285.7 110.5v2.6M308.6 110.5v2.6M332.7 110.5v2.6M99.1 124.5v2.5M99.1 138.5v2.5M121.9 124.5v2.5M121.9 138.5v2.5M146 124.5v2.5M146 138.5v2.5M168.9 124.5v2.5"/>
<path d="M168.9 138.5v2.5M193 124.5v2.5M193 138.5v2.5M215.9 124.5v2.5M215.9 138.5v2.5M240 124.5v2.5M240 138.5v2.5M262.9 124.5v2.5M262.9 138.5v2.5M285.7 124.5v2.5M285.7 138.5v2.5M308.6 124.5v2.5"/>
<path d="M308.6 138.5v2.5M99.1 152.4v2.6M121.9 152.4v2.6M146 152.4v2.6M168.9 152.4v2.6M193 152.4v2.6M215.9 152.4v2.6M240 152.4v2.6M262.9 152.4v2.6M285.7 152.4v2.6M308.6 152.4v2.6M49.5 170.2v5.1"/>
<path d="M62.2 170.2v2.6M99.1 166.4v2.5M121.9 166.4v2.5M146 166.4v2.5M168.9 166.4v2.5M193 166.4v2.5M215.9 166.4v2.5M240 166.4v2.5M262.9 166.4v2.5M285.7 166.4v2.5M308.6 166.4v2.5"/>
</g>
<g fill="#009600" stroke="#009600" stroke-width=".19">
<circle cx="240" cy="113.1" r=".46"/>
<circle cx="233.7" cy="110.5" r=".46"/>
<circle cx="233.7" cy="96.6" r=".46"/>
<circle cx="240" cy="99.1" r=".46"/>
<circle cx="186.7" cy="124.5" r=".46"/>
<circle cx="193" cy="113.1" r=".46"/>
<circle cx="186.7" cy="110.5" r=".46"/>
<circle cx="210.8" cy="124.5" r=".46"/>
<circle cx="240" cy="85.1" r=".46"/>
<circle cx="233.7" cy="82.6" r=".46"/>
<circle cx="240" cy="71.2" r=".46"/>
<circle cx="262.9" cy="71.2" r=".46"/>
<circle cx="163.8" cy="96.6" r=".46"/>
<circle cx="163.8" cy="110.5" r=".46"/>
<circle cx="168.9" cy="71.2" r=".46"/>
<circle cx="186.7" cy="96.6" r=".46"/>
<circle cx="215.9" cy="85.1" r=".46"/>
<circle cx="215.9" cy="71.2" r=".46"/>
<circle cx="210.8" cy="82.6" r=".46"/>
<circle cx="215.9" cy="99.1" r=".46"/>
<circle cx="210.8" cy="110.5" r=".46"/>
<circle cx="193" cy="99.1" r=".46"/>
<circle cx="210.8" cy="96.6" r=".46"/>
<circle cx="215.9" cy="113.1" r=".46"/>
<circle cx="233.7" cy="124.5" r=".46"/>
<circle cx="240" cy="127" r=".46"/>
<circle cx="215.9" cy="127" r=".46"/>
<circle cx="193" cy="71.2" r=".46"/>
<circle cx="193" cy="85.1" r=".46"/>
<circle cx="168.9" cy="99.1" r=".46"/>
<circle cx="193" cy="141" r=".46"/>
<circle cx="163.8" cy="124.5" r=".46"/>
<circle cx="168.9" cy="113.1" r=".46"/>
<circle cx="168.9" cy="141" r=".46"/>
<circle cx="193" cy="127" r=".46"/>
<circle cx="163.8" cy="152.4" r=".46"/>
<circle cx="193" cy="168.9" r=".46"/>
<circle cx="116.8" cy="166.4" r=".46"/>
<circle cx="139.7" cy="138.5" r=".46"/>
<circle cx="121.9" cy="141" r=".46"/>
<circle cx="146" cy="168.9" r=".46"/>
<circle cx="146" cy="155" r=".46"/>
<circle cx="146" cy="141" r=".46"/>
<circle cx="139.7" cy="152.4" r=".46"/>
<circle cx="139.7" cy="166.4" r=".46"/>
<circle cx="121.9" cy="168.9" r=".46"/>
<circle cx="146" cy="85.1" r=".46"/>
<circle cx="146" cy="113.1" r=".46"/>
<circle cx="146" cy="71.2" r=".46"/>
<circle cx="146" cy="99.1" r=".46"/>
<circle cx="116.8" cy="96.6" r=".46"/>
<circle cx="139.7" cy="96.6" r=".46"/>
<circle cx="121.9" cy="99.1" r=".46"/>
<circle cx="139.7" cy="82.6" r=".46"/>
<circle cx="116.8" cy="110.5" r=".46"/>
<circle cx="121.9" cy="113.1" r=".46"/>
<circle cx="121.9" cy="85.1" r=".46"/>
<circle cx="121.9" cy="71.2" r=".46"/>
<circle cx="116.8" cy="82.6" r=".46"/>
<circle cx="99.1" cy="127" r=".46"/>
<circle cx="116.8" cy="124.5" r=".46"/>
<circle cx="121.9" cy="127" r=".46"/>
<circle cx="116.8" cy="138.5" r=".46"/>
<circle cx="99.1" cy="155" r=".46"/>
<circle cx="121.9" cy="155" r=".46"/>
<circle cx="99.1" cy="168.9" r=".46"/>
<circle cx="99.1" cy="141" r=".46"/>
<circle cx="303.5" cy="152.4" r=".46"/>
<circle cx="303.5" cy="166.4" r=".46"/>
<circle cx="308.6" cy="155" r=".46"/>
<circle cx="326.4" cy="166.4" r=".46"/>
<circle cx="308.6" cy="168.9" r=".46"/>
<circle cx="139.7" cy="110.5" r=".46"/>
<circle cx="139.7" cy="124.5" r=".46"/>
<circle cx="146" cy="127" r=".46"/>
<circle cx="186.7" cy="82.6" r=".46"/>
<circle cx="168.9" cy="85.1" r=".46"/>
<circle cx="163.8" cy="82.6" r=".46"/>
<circle cx="285.7" cy="85.1" r=".46"/>
<circle cx="285.7" cy="71.2" r=".46"/>
<circle cx="308.6" cy="85.1" r=".46"/>
<circle cx="303.5" cy="82.6" r=".46"/>
<circle cx="308.6" cy="71.2" r=".46"/>
<circle cx="308.6" cy="127" r=".46"/>
<circle cx="308.6" cy="141" r=".46"/>
<circle cx="303.5" cy="138.5" r=".46"/>
<circle cx="303.5" cy="124.5" r=".46"/>
<circle cx="350.5" cy="166.4" r=".46"/>
<circle cx="350.5" cy="152.4" r=".46"/>
<circle cx="326.4" cy="138.5" r=".46"/>
<circle cx="326.4" cy="152.4" r=".46"/>
<circle cx="350.5" cy="138.5" r=".46"/>
<circle cx="308.6" cy="113.1" r=".46"/>
<circle cx="326.4" cy="110.5" r=".46"/>
<circle cx="332.7" cy="99.1" r=".46"/>
<circle cx="326.4" cy="96.6" r=".46"/>
<circle cx="332.7" cy="85.1" r=".46"/>
<circle cx="350.5" cy="110.5" r=".46"/>
<circle cx="350.5" cy="124.5" r=".46"/>
<circle cx="332.7" cy="113.1" r=".46"/>
<circle cx="326.4" cy="124.5" r=".46"/>
<circle cx="280.7" cy="124.5" r=".46"/>
<circle cx="280.7" cy="110.5" r=".46"/>
<circle cx="285.7" cy="127" r=".46"/>
<circle cx="303.5" cy="110.5" r=".46"/>
<circle cx="285.7" cy="113.1" r=".46"/>
<circle cx="262.9" cy="127" r=".46"/>
<circle cx="285.7" cy="141" r=".46"/>
<circle cx="262.9" cy="113.1" r=".46"/>
<circle cx="257.8" cy="124.5" r=".46"/>
<circle cx="257.8" cy="110.5" r=".46"/>
<circle cx="350.5" cy="96.6" r=".46"/>
<circle cx="373.4" cy="96.6" r=".46"/>
<circle cx="373.4" cy="110.5" r=".46"/>
<circle cx="326.4" cy="82.6" r=".46"/>
<circle cx="373.4" cy="82.6" r=".46"/>
<circle cx="350.5" cy="82.6" r=".46"/>
<circle cx="332.7" cy="71.2" r=".46"/>
<circle cx="285.7" cy="168.9" r=".46"/>
<circle cx="285.7" cy="155" r=".46"/>
<circle cx="257.8" cy="166.4" r=".46"/>
<circle cx="257.8" cy="152.4" r=".46"/>
<circle cx="280.7" cy="166.4" r=".46"/>
<circle cx="262.9" cy="141" r=".46"/>
<circle cx="280.7" cy="152.4" r=".46"/>
<circle cx="280.7" cy="138.5" r=".46"/>
<circle cx="308.6" cy="99.1" r=".46"/>
<circle cx="303.5" cy="96.6" r=".46"/>
<circle cx="262.9" cy="85.1" r=".46"/>
<circle cx="280.7" cy="82.6" r=".46"/>
<circle cx="285.7" cy="99.1" r=".46"/>
<circle cx="215.9" cy="168.9" r=".46"/>
<circle cx="210.8" cy="166.4" r=".46"/>
<circle cx="233.7" cy="152.4" r=".46"/>
<circle cx="240" cy="168.9" r=".46"/>
<circle cx="233.7" cy="166.4" r=".46"/>
<circle cx="240" cy="155" r=".46"/>
<circle cx="262.9" cy="155" r=".46"/>
<circle cx="215.9" cy="155" r=".46"/>
<circle cx="262.9" cy="168.9" r=".46"/>
<circle cx="168.9" cy="168.9" r=".46"/>
<circle cx="163.8" cy="166.4" r=".46"/>
<circle cx="210.8" cy="152.4" r=".46"/>
<circle cx="163.8" cy="138.5" r=".46"/>
<circle cx="186.7" cy="138.5" r=".46"/>
<circle cx="186.7" cy="166.4" r=".46"/>
<circle cx="186.7" cy="152.4" r=".46"/>
<circle cx="168.9" cy="155" r=".46"/>
<circle cx="215.9" cy="141" r=".46"/>
<circle cx="210.8" cy="138.5" r=".46"/>
<circle cx="280.7" cy="96.6" r=".46"/>
<circle cx="262.9" cy="99.1" r=".46"/>
<circle cx="257.8" cy="96.6" r=".46"/>
<circle cx="257.8" cy="82.6" r=".46"/>
<circle cx="193" cy="155" r=".46"/>
<circle cx="257.8" cy="138.5" r=".46"/>
<circle cx="240" cy="141" r=".46"/>
<circle cx="233.7" cy="138.5" r=".46"/>
<circle cx="168.9" cy="127" r=".46"/>
<circle cx="99.1" cy="113.1" r=".46"/>
<circle cx="116.8" cy="152.4" r=".46"/>
<circle cx="49.5" cy="91.5" r=".46"/>
<circle cx="66" cy="91.5" r=".46"/>
<circle cx="34.3" cy="91.5" r=".46"/>
<circle cx="41.9" cy="91.5" r=".46"/>
<circle cx="49.5" cy="101.6" r=".46"/>
<circle cx="66" cy="122" r=".46"/>
<circle cx="29.2" cy="91.5" r=".46"/>
<circle cx="49.5" cy="99.1" r=".46"/>
<circle cx="29.2" cy="113.1" r=".46"/>
<circle cx="24.1" cy="115.6" r=".46"/>
<circle cx="34.3" cy="110.5" r=".46"/>
<circle cx="49.5" cy="172.8" r=".46"/>
<circle cx="99.1" cy="71.2" r=".46"/>
<circle cx="99.1" cy="96.6" r=".46"/>
<circle cx="99.1" cy="85.1" r=".46"/>
</g>
<text font-size="2.8" fill="#840000" x="301" y="277.9">Title:</text>
<text font-size="2.1" fill="#006464" x="59.9" y="104.1">&amp;</text>
<g font-size="2.1" fill="#840000">
<text x="65.7" y="104.1">EN</text>
<text x="301" y="273.9">File:</text>
<text x="301" y="271.2">Sheet:</text>
<text x="307.4" y="273.9">AkkordeonDiskant.kicad_sch</text>
<text x="301" y="281.3">Size:</text>
<text x="307.6" y="281.3">A3</text>
<text x="323" y="281.3">Date:</text>
<text x="386" y="281.3">Rev:</text>
<text x="301" y="284.1">KiCad</text>
<text x="308.7" y="284.1">E.D.A.</text>
<text x="317.6" y="284.1">kicad</text>
<text x="324.8" y="284.1">6.0.11+dfsg-1</text>
<text x="386" y="284.1">Id:</text>
<text x="390.1" y="284.1">1/1</text>
</g>
<g font-size="1.8" fill="#840000">
<text x="35" y="12.1">1</text>
<text x="85" y="12.1">2</text>
<text x="135" y="12.1">3</text>
<text x="185" y="12.1">4</text>
<text x="235" y="12.1">5</text>
<text x="285" y="12.1">6</text>
<text x="335" y="12.1">7</text>
<text x="385" y="12.1">8</text>
<text x="10.4" y="36.1">A</text>
<text x="408.4" y="36.1">A</text>
<text x="10.3" y="86.1">B</text>
<text x="408.3" y="86.1">B</text>
<text x="10.3" y="136.1">C</text>
<text x="408.3" y="136.1">C</text>
<text x="10.3" y="186.1">D</text>
<text x="408.3" y="186.1">D</text>
<text x="10.3" y="236.1">E</text>
<text x="408.3" y="236.1">E</text>
<text x="10.4" y="286.1">F</text>
<text x="35" y="287.1">1</text>
<text x="85" y="287.1">2</text>
<text x="135" y="287.1">3</text>
<text x="185" y="287.1">4</text>
<text x="235" y="287.1">5</text>
<text x="285" y="287.1">6</text>
<text x="335" y="287.1">7</text>
<text x="385" y="287.1">8</text>
<text x="408.4" y="286.1">F</text>
</g>
<g font-size="1.8" fill="#006464">
<text x="101.2" y="65.8">D1</text>
<text x="108.5" y="64.6">SW101</text>
<text x="124.1" y="65.8">D9</text>
<text x="131.4" y="64.6">SW201</text>
<text x="147.6" y="65.8">D17</text>
<text x="155.5" y="64.6">SW301</text>
<text x="170.5" y="65.8">D25</text>
<text x="178.4" y="64.6">SW401</text>
<text x="194.6" y="65.8">D33</text>
<text x="202.5" y="64.6">SW501</text>
<text x="217.5" y="65.8">D41</text>
<text x="225.4" y="64.6">SW109</text>
<text x="241.6" y="65.8">D49</text>
<text x="249.5" y="64.6">SW209</text>
<text x="264.5" y="65.8">D57</text>
<text x="272.4" y="64.6">SW309</text>
<text x="287.3" y="65.8">D65</text>
<text x="295.2" y="64.6">SW409</text>
<text x="310.2" y="65.8">D73</text>
<text x="318.1" y="64.6">SW509</text>
<text x="334.3" y="65.8">D81</text>
<text x="342.2" y="64.6">SW217</text>
<text x="357.2" y="65.8">D89</text>
<text x="365.1" y="64.6">SW317</text>
<text x="101.2" y="79.8">D2</text>
<text x="108.5" y="78.5">SW102</text>
<text x="123.5" y="79.8">D10</text>
<text x="131.4" y="78.5">SW202</text>
<text x="147.6" y="79.8">D18</text>
<text x="155.5" y="78.5">SW302</text>
<text x="170.5" y="79.8">D26</text>
<text x="178.4" y="78.5">SW402</text>
<text x="194.6" y="79.8">D34</text>
<text x="202.5" y="78.5">SW502</text>
<text x="217.5" y="79.8">D42</text>
<text x="225.4" y="78.5">SW110</text>
<text x="241.6" y="79.8">D50</text>
<text x="249.5" y="78.5">SW210</text>
<text x="264.5" y="79.8">D58</text>
<text x="272.4" y="78.5">SW310</text>
<text x="287.3" y="79.8">D66</text>
<text x="295.2" y="78.5">SW410</text>
<text x="310.2" y="79.8">D74</text>
<text x="318.1" y="78.5">SW510</text>
<text x="334.3" y="79.8">D82</text>
<text x="342.2" y="78.5">SW218</text>
<text x="357.2" y="79.8">D90</text>
<text x="365.1" y="78.5">SW318</text>
<text x="63.4" y="84.9">+3V3</text>
<text x="66.7" y="95">74HC138</text>
<text x="101.2" y="93.8">D3</text>
<text x="108.5" y="92.5">SW103</text>
<text x="123.5" y="93.8">D11</text>
<text x="131.4" y="92.5">SW203</text>
<text x="147.6" y="93.8">D19</text>
<text x="155.5" y="92.5">SW303</text>
<text x="170.5" y="93.8">D27</text>
<text x="178.4" y="92.5">SW403</text>
<text x="194.6" y="93.8">D35</text>
<text x="202.5" y="92.5">SW503</text>
<text x="217.5" y="93.8">D43</text>
<text x="225.4" y="92.5">SW111</text>
<text x="241.6" y="93.8">D51</text>
<text x="249.5" y="92.5">SW211</text>
<text x="264.5" y="93.8">D59</text>
<text x="272.4" y="92.5">SW311</text>
<text x="287.3" y="93.8">D67</text>
<text x="295.2" y="92.5">SW411</text>
<text x="310.2" y="93.8">D75</text>
<text x="318.1" y="92.5">SW511</text>
<text x="334.3" y="93.8">D83</text>
<text x="342.2" y="92.5">SW219</text>
<text x="357.2" y="93.8">D91</text>
<text x="365.1" y="92.5">SW517</text>
<text x="22.6" y="101.6" transform="rotate(-90 22.6 101.6)">100k</text>
<text x="27.7" y="101.6" transform="rotate(-90 27.7 101.6)">100k</text>
<text x="32.8" y="101.6" transform="rotate(-90 32.8 101.6)">100k</text>
<text x="53.3" y="97.6">100n</text>
<text x="60.5" y="100.1">~{G2A}</text>
<text x="69.2" y="100.1">~{Y0}</text>
<text x="60.5" y="102.7">~{G2B}</text>
<text x="60.5" y="105.2">G1</text>
<text x="69.2" y="107.7">~{Y3}</text>
<text x="69.2" y="105.2">~{Y2}</text>
<text x="69.2" y="102.7">~{Y1}</text>
<text x="101.2" y="107.7">D4</text>
<text x="108.5" y="106.5">SW104</text>
<text x="123.5" y="107.7">D12</text>
<text x="131.4" y="106.5">SW204</text>
<text x="147.6" y="107.7">D20</text>
<text x="155.5" y="106.5">SW304</text>
<text x="170.5" y="107.7">D28</text>
<text x="178.4" y="106.5">SW404</text>
<text x="194.6" y="107.7">D36</text>
<text x="202.5" y="106.5">SW504</text>
<text x="217.5" y="107.7">D44</text>
<text x="225.4" y="106.5">SW112</text>
<text x="241.6" y="107.7">D52</text>
<text x="249.5" y="106.5">SW212</text>
<text x="264.5" y="107.7">D60</text>
<text x="272.4" y="106.5">SW312</text>
<text x="287.3" y="107.7">D68</text>
<text x="295.2" y="106.5">SW412</text>
<text x="310.2" y="107.7">D76</text>
<text x="318.1" y="106.5">SW512</text>
<text x="334.3" y="107.7">D84</text>
<text x="342.2" y="106.5">SW417</text>
<text x="357.2" y="107.7">D92</text>
<text x="365.1" y="106.5">SW518</text>
<text x="60.5" y="111.5">A0</text>
<text x="69.2" y="112.8">~{Y5}</text>
<text x="69.2" y="110.3">~{Y4}</text>
<text x="60.5" y="114.1">A1</text>
<text x="60.5" y="116.6">A2</text>
<text x="69.2" y="117.9">~{Y7}</text>
<text x="69.2" y="115.4">~{Y6}</text>
<text x="101.2" y="121.7">D5</text>
<text x="108.5" y="120.4">SW105</text>
<text x="123.5" y="121.7">D13</text>
<text x="131.4" y="120.4">SW205</text>
<text x="147.6" y="121.7">D21</text>
<text x="155.5" y="120.4">SW305</text>
<text x="170.5" y="121.7">D29</text>
<text x="178.4" y="120.4">SW405</text>
<text x="194.6" y="121.7">D37</text>
<text x="202.5" y="120.4">SW505</text>
<text x="217.5" y="121.7">D45</text>
<text x="225.4" y="120.4">SW113</text>
<text x="241.6" y="121.7">D53</text>
<text x="249.5" y="120.4">SW213</text>
<text x="264.5" y="121.7">D61</text>
<text x="272.4" y="120.4">SW313</text>
<text x="287.3" y="121.7">D69</text>
<text x="295.2" y="120.4">SW413</text>
<text x="310.2" y="121.7">D77</text>
<text x="318.1" y="120.4">SW513</text>
<text x="334.3" y="121.7">D85</text>
<text x="342.2" y="120.4">SW418</text>
<text x="64" y="130.6">GND</text>
<text x="101.2" y="135.7">D6</text>
<text x="108.5" y="134.4">SW106</text>
<text x="123.5" y="135.7">D14</text>
<text x="131.4" y="134.4">SW206</text>
<text x="147.6" y="135.7">D22</text>
<text x="155.5" y="134.4">SW306</text>
<text x="170.5" y="135.7">D30</text>
<text x="178.4" y="134.4">SW406</text>
<text x="194.6" y="135.7">D38</text>
<text x="202.5" y="134.4">SW506</text>
<text x="217.5" y="135.7">D46</text>
<text x="225.4" y="134.4">SW114</text>
<text x="241.6" y="135.7">D54</text>
<text x="249.5" y="134.4">SW214</text>
<text x="264.5" y="135.7">D62</text>
<text x="272.4" y="134.4">SW314</text>
<text x="287.3" y="135.7">D70</text>
<text x="295.2" y="134.4">SW414</text>
<text x="310.2" y="135.7">D78</text>
<text x="318.1" y="134.4">SW514</text>
<text x="334.3" y="135.7">D86</text>
<text x="342.2" y="134.4">SW419</text>
<text x="101.2" y="149.6">D7</text>
<text x="108.5" y="148.4">SW107</text>
<text x="123.5" y="149.6">D15</text>
<text x="131.4" y="148.4">SW207</text>
<text x="147.6" y="149.6">D23</text>
<text x="155.5" y="148.4">SW307</text>
<text x="170.5" y="149.6">D31</text>
<text x="178.4" y="148.4">SW407</text>
<text x="194.6" y="149.6">D39</text>
<text x="202.5" y="148.4">SW507</text>
<text x="217.5" y="149.6">D47</text>
<text x="225.4" y="148.4">SW115</text>
<text x="241.6" y="149.6">D55</text>
<text x="249.5" y="148.4">SW215</text>
<text x="264.5" y="149.6">D63</text>
<text x="272.4" y="148.4">SW315</text>
<text x="287.3" y="149.6">D71</text>
<text x="295.2" y="148.4">SW415</text>
<text x="310.2" y="149.6">D79</text>
<text x="318.1" y="148.4">SW515</text>
<text x="334.3" y="149.6">D87</text>
<text x="342.2" y="148.4">SW117</text>
<text x="59.6" y="166.2">+3V3</text>
<text x="101.2" y="163.6">D8</text>
<text x="108.5" y="162.3">SW108</text>
<text x="123.5" y="163.6">D16</text>
<text x="131.4" y="162.3">SW208</text>
<text x="147.6" y="163.6">D24</text>
<text x="155.5" y="162.3">SW308</text>
<text x="170.5" y="163.6">D32</text>
<text x="178.4" y="162.3">SW408</text>
<text x="194.6" y="163.6">D40</text>
<text x="202.5" y="162.3">SW508</text>
<text x="217.5" y="163.6">D48</text>
<text x="225.4" y="162.3">SW116</text>
<text x="241.6" y="163.6">D56</text>
<text x="249.5" y="162.3">SW216</text>
<text x="264.5" y="163.6">D64</text>
<text x="272.4" y="162.3">SW316</text>
<text x="287.3" y="163.6">D72</text>
<text x="295.2" y="162.3">SW416</text>
<text x="310.2" y="163.6">D80</text>
<text x="318.1" y="162.3">SW516</text>
<text x="334.3" y="163.6">D88</text>
<text x="342.2" y="162.3">SW118</text>
<text x="41.7" y="171.2">GND</text>
</g>
<g font-size="1.8" fill="#a90000">
<text x="55.2" y="98.8">4</text>
<text x="55.2" y="101.4">5</text>
<text x="74.9" y="101.4">14</text>
<text x="74.9" y="98.8">15</text>
<text x="55.2" y="103.9">6</text>
<text x="74.9" y="106.5">12</text>
<text x="74.9" y="103.9">13</text>
<text x="55.2" y="110.3">1</text>
<text x="55.2" y="112.8">2</text>
<text x="74.9" y="111.5">10</text>
<text x="74.9" y="109">11</text>
<text x="55.2" y="115.4">3</text>
<text x="75.5" y="116.6">7</text>
<text x="75.5" y="114.1">9</text>
<text x="50.8" y="172.5">1</text>
<text x="59.6" y="172.5">2</text>
<text x="50.8" y="175">3</text>
<text x="50.8" y="177.6">5</text>
<text x="59.6" y="175">4</text>
<text x="59.6" y="177.6">6</text>
<text x="50.1" y="185.2">11</text>
<text x="50.8" y="180.1">7</text>
<text x="50.8" y="182.7">9</text>
<text x="59" y="182.7">10</text>
<text x="59" y="185.2">12</text>
<text x="59.6" y="180.1">8</text>
<text x="50.1" y="187.7">13</text>
<text x="50.1" y="190.3">15</text>
<text x="59" y="187.7">14</text>
<text x="59" y="190.3">16</text>
<text x="50.1" y="192.8">17</text>
<text x="50.1" y="195.4">19</text>
<text x="59" y="192.8">18</text>
<text x="59" y="195.4">20</text>
</g>
</svg>
